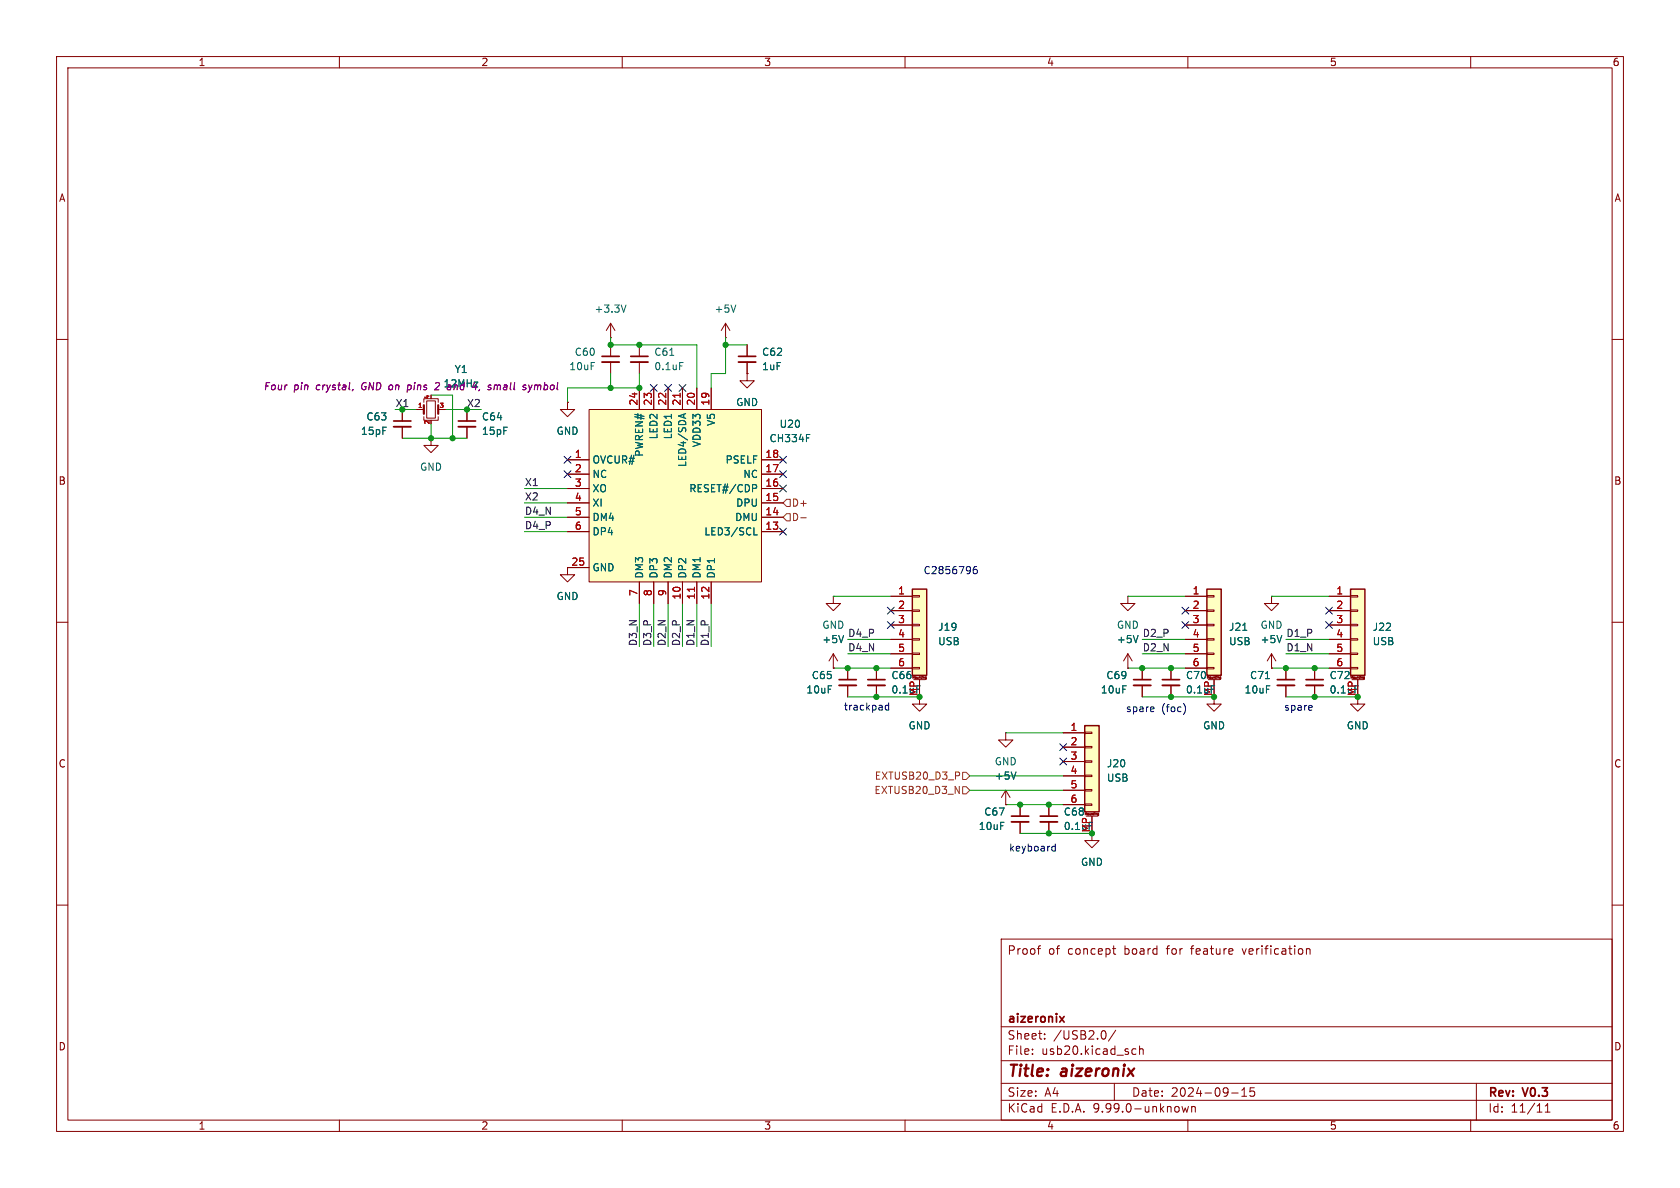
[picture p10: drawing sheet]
<svg xmlns="http://www.w3.org/2000/svg" width="297mm" height="210mm" viewBox="0 0 297 210" stroke-linecap="round" stroke-linejoin="round" font-family="sans-serif">
<g fill="none" stroke="#840000" stroke-width=".18">
<path d="M10 10h277v190h-277zM12 12h273v186h-273zM60 10v2M110 10v2M160 10v2M210 10v2M260 10v2M128.3 59.7h.1M128.3 57.2l-.8 1.2M128.3 57.2l.7 1.2M128.3 57.2v2.5M10 60h2"/>
<path d="M76.2 77.5v1.2h1.3l-1.3 1.3-1.3-1.3h1.3M76.2 77.5h.1M285 60h2M10 110h2M285 110h2M214.6 123.2v1.3h1.3l-1.3 1.2-1.2-1.2h1.2M10 160h2M177 166h108v32h-108zM183.4 167.7h.6M184 167.2l-.3 .1M196.7 167.7h.5M196.9 167.2v1.3l.3 .2"/>
<path d="M231 167.8l.2-.1 .3 .1 .1 .9M231 167.7v1M285 160h2M60 198v2M110 198v2M160 198v2M177 194.5h108M177 191.5h108M177 187.5h108M177 181.5h108M182.5 186.3v.1M182.5 185.5v.1"/>
<path d="M184.7 183.6v.1M184.7 182.8v.1M195.3 182.3l.2 .5-.2 .8M197 191.5v3M197.2 182.1l-1.2 2M200.2 186.3l.2 .1 .4-.1M200.8 185.5l-.4-.1-.2 .1M201.5 185.5l.2-.1 .3 .1 .1 .9M201.5 184.9v1.5M209 195.6l.2 1 .3-.7 .3 .7 .3-1M210 198v2M210.7 195.6v1"/>
<path d="M210.7 195.7l.2-.1 .3 .1 .1 .9M217.7 193.2h1.2M219.5 193.8h.9M219.5 192.7l.5-.4v1.5M221.7 192.3h-.7v.7l.2-.1h.5l.1 .3-.1 .5-.2 .1-.5-.1M260 198v2M261 191.5v6.5M273.2 196.6h.8M273.2 195.5l.4-.4v1.5"/>
</g>
<path d="M187.3 179.7l.8 1M188.1 179.7l-.8 1" fill="none" stroke="#840000" stroke-width=".3"/>
<path d="M130.1 53.9l-.4 1.3" fill="none" stroke="#006464" stroke-width=".18"/>
<path d="M213.4 104.1h2.5v15.3h-2.5z" fill="#ffffc2"/>
<path d="M213.4 104.1h2.5v15.3h-2.5z" fill="none" stroke="#840000" stroke-width=".25"/>
<g fill="none" stroke="#840000" stroke-width=".18">
<path d="M107.9 59.7h.1M107.9 57.2l-.7 1.2M107.9 57.2l.8 1.2M107.9 57.2v2.5M113 61v2M113 64v2M147.3 105.4v1.3h1.3l-1.3 1.3-1.3-1.3h1.3M147.3 105.4h.1M199.4 105.4v1.3h1.3l-1.3 1.3-1.3-1.3h1.3M199.4 105.4h.1M199.4 118.1h.1M199.4 115.6l-.8 1.2"/>
<path d="M199.4 115.6l.8 1.2M199.4 115.6v2.5M207 118.1v2M209.5 105.4h3.9M209.5 108h3.9M209.5 110.5h3.9M209.5 113h3.9M209.5 115.6h3.9M209.5 118.1h3.9M213.4 105.3h1.2v.2h-1.2zM213.4 107.8h1.2v.3h-1.2zM213.4 110.4h1.2v.2h-1.2z"/>
<path d="M213.4 112.9h1.2v.3h-1.2zM213.4 115.4h1.2v.3h-1.2zM213.4 118h1.2v.2h-1.2zM213.4 119.9v-.4l.2 .3 .1-.3v.4M214.9 119.5v.4M215.1 119.5h.1M215.1 119.5v.1M215.6 119.7l.1 .2h.1M215.7 119.7h.1v.3h-.1M215.7 119.7h-.1M224.8 105.4v1.3h1.3l-1.3 1.3-1.3-1.3h1.3M224.8 105.4h.1"/>
<path d="M232.4 118.1v2M162.6 123.2v1.3h1.2l-1.2 1.2-1.3-1.2h1.3M207 121.2v2M213.6 120.1h2M214.6 120.1v3.1M232.4 121.2v2M240 123.2v1.3h1.3l-1.3 1.2-1.2-1.2h1.2"/>
</g>
<path d="M110.7 53.9l-.5 1.3M118.4 62.8h.7M120.2 64.1h.6M201.2 112.3l-.4 1.3M219.7 111.4h.7" fill="none" stroke="#006464" stroke-width=".18"/>
<path d="M111.5 63h3.1M205.5 120.1h3M230.9 120.1h3" fill="none" stroke="#840000" stroke-width=".3"/>
<path d="M111.5 64h3.1M205.5 121.2h3M230.9 121.2h3" fill="none" stroke="#840000" stroke-width=".33"/>
<path d="M238.8 104.1h2.5v15.3h-2.5z" fill="#ffffc2"/>
<path d="M238.8 104.1h2.5v15.3h-2.5z" fill="none" stroke="#840000" stroke-width=".25"/>
<g fill="none" stroke="#840000" stroke-width=".18">
<path d="M147.3 118.1h.1M147.3 115.6l-.7 1.2M147.3 115.6l.8 1.2M147.3 115.6v2.5M234.9 105.4h3.9M234.9 108h3.9M234.9 110.5h3.9M234.9 113h3.9M234.9 115.6h3.9M234.9 118.1h3.9M238.8 105.3h1.2v.2h-1.2zM238.8 107.8h1.2v.3h-1.2z"/>
<path d="M238.8 110.4h1.2v.2h-1.2zM238.8 112.9h1.2v.3h-1.2zM238.8 115.4h1.2v.3h-1.2zM238.8 118h1.2v.2h-1.2zM238.8 119.9v-.4l.2 .3 .1-.3v.4M240.3 119.5v.4M240.5 119.6h.1M240.5 119.5v.1M241 119.7l.1 .2h.1M241.1 119.7h-.1M241.1 119.7h.1M241.1 119.7h.1v.3"/>
<path d="M239 120.1h2M240 120.1v3.1M241.1 120h.1M241.2 120h.1"/>
</g>
<path d="M149.1 112.3l-.4 1.3" fill="none" stroke="#006464" stroke-width=".18"/>
<path d="M191.8 128.3h2.5v15.2h-2.5z" fill="#ffffc2"/>
<path d="M191.8 128.3h2.5v15.2h-2.5z" fill="none" stroke="#840000" stroke-width=".25"/>
<g fill="none" stroke="#840000" stroke-width=".18">
<path d="M224.8 118.1h.1M224.8 115.6l-.8 1.2M224.8 115.6l.8 1.2M224.8 115.6v2.5M227.3 118.1v2M188 129.5h3.8M188 132.1h3.8M188 134.6h3.8M188 137.2h3.8M188 139.7h3.8M191.8 129.4h1.2v.3h-1.2zM191.8 132h1.2v.2h-1.2z"/>
<path d="M191.8 134.5h1.2v.2h-1.2zM191.8 137h1.2v.3h-1.2zM191.8 139.6h1.2v.2h-1.2zM227.3 121.2v2M185.4 142.2v2.1M185.4 145.3v2M188 142.2h3.8M191.8 142.1h1.2v.3h-1.2zM191.9 144.1v-.4l.1 .3 .1-.3v.4M192 144.3h2.1M193 144.3v4.3h1.3l-1.3 1.3-1.2-1.3h1.2M193.3 143.7v.3"/>
<path d="M193.5 143.7h.1M194 143.9l.1 .1M194.1 143.8h.1v.4M194.1 144.2h.1M194.1 144h.1M194.1 143.8l-.1 .1M194.2 144.2h.1"/>
</g>
<path d="M223.7 120h.7M226.6 112.3l-.4 1.3" fill="none" stroke="#006464" stroke-width=".18"/>
<path d="M225.8 120.1h3.1M183.9 144.3h3" fill="none" stroke="#840000" stroke-width=".3"/>
<path d="M225.8 121.2h3.1M183.9 145.3h3" fill="none" stroke="#840000" stroke-width=".33"/>
<path d="M161.3 104.1h2.5v15.3h-2.5z" fill="#ffffc2"/>
<path d="M161.3 104.1h2.5v15.3h-2.5z" fill="none" stroke="#840000" stroke-width=".25"/>
<g fill="none" stroke="#840000" stroke-width=".18">
<path d="M71.1 72.4v2M71.1 75.4v2.1M73.7 72.4h1.2M74.9 71.1v-.6h2.6v.6M74.9 73.7v.6h2.6v-.6M75.4 70.9h1.6v3h-1.6zM77.5 72.4h1.2M82.5 72.4v2M82.5 75.4v2.1M100.3 100.3v1.3h1.3l-1.3 1.3-1.2-1.3h1.2M100.3 100.3h.1M149.9 118.1v2"/>
<path d="M154.9 118.1v2M157.5 105.4h3.8M157.5 108h3.8M157.5 110.5h3.8M157.5 113h3.8M157.5 115.6h3.8M157.5 118.1h3.8M161.3 105.3h1.3v.2h-1.3zM161.3 107.8h1.3v.3h-1.3zM161.3 110.4h1.3v.2h-1.3zM161.3 112.9h1.3v.3h-1.3zM161.3 115.4h1.3v.3h-1.3z"/>
<path d="M161.3 118h1.3v.2h-1.3zM161.4 119.9v-.4l.1 .3 .1-.3v.4M162.8 119.5v.4M163 119.6h.1M163.1 119.5l-.1 .1M163.6 119.7v.2h.1M163.6 119.7h.1v.3h-.1M163.6 119.7h.1M201.9 118.1v2M149.9 121.2v2M154.9 121.2v2M161.5 120.1h2.1"/>
<path d="M162.6 120.1v3.1M177.8 129.5v1.3h1.3l-1.3 1.3-1.3-1.3h1.3M177.8 129.5h.1M177.8 139.7l-.8 1.3M177.8 139.7l.8 1.3M177.8 139.7v2.5M201.9 121.2v2M177.8 142.2h.1M180.3 142.2v2.1M180.3 145.3v2"/>
</g>
<path d="M69.6 74.4h3M81 74.4h3.1M148.3 120.1h3.1M153.4 120.1h3.1M200.4 120.1h3.1M178.8 144.3h3.1" fill="none" stroke="#840000" stroke-width=".3"/>
<path d="M69.6 75.4h3M81 75.4h3.1M148.3 121.2h3.1M153.4 121.2h3.1M200.4 121.2h3.1M178.8 145.3h3.1" fill="none" stroke="#840000" stroke-width=".33"/>
<path d="M179.6 136.5l-.4 1.2" fill="none" stroke="#006464" stroke-width=".18"/>
<path d="M74.9 71.6v1.6M77.5 71.6v1.6" fill="none" stroke="#840000" stroke-width=".38"/>
<path d="M62.4 68.8l-.1 .3M72 68.8l.1 .1M72.1 68.1l-.1 1.2M77.2 67.6l-.2 .2M77.6 68.2l-.8 .7h.8M86.6 68.5l.2 .2-.2 .2M86.7 68.1h.1M92.5 68.4l.5 .3-.1 .1-.4 .1M92.6 68.1h.4M93.5 68.1l.2 .8-.4 .4" fill="none" stroke="#840084" stroke-width=".18"/>
<path d="M104.1 72.4h30.5v30.5h-30.5z" fill="#ffffc2"/>
<g fill="none" stroke="#840000" stroke-width=".18">
<path d="M71.1 72.4v2M71.1 75.4v2.1M73.7 72.4h1.2M77.5 72.4h1.2M82.5 72.4v2M82.5 75.4v2.1M100.3 71.1v1.3h1.3l-1.3 1.3-1.2-1.3h1.2M100.3 71.1h.1M104.1 72.4h30.5v30.5h-30.5zM107.9 61v2M107.9 64v2M113 68.6v3.8"/>
<path d="M115.6 68.6v3.8M118.1 68.6v3.8M120.6 68.6v3.8M123.2 68.6v3.8M125.7 68.6v3.8M132.1 66v1.3h1.2l-1.2 1.3-1.3-1.3h1.3M132.1 66h.1M132.1 61v2M132.1 64v2M100.3 81.3h3.8M100.3 83.8h3.8M100.3 86.4h3.8"/>
<path d="M100.3 88.9h3.8M100.3 91.4h3.8M100.3 94h3.8M134.6 81.3h3.8M134.6 83.8h3.8M134.6 86.4h3.8M134.6 88.9h3.8M134.6 91.4h3.8M134.6 94h3.8M100.3 100.3h.1M100.3 100.3h3.8M113 102.9v3.8"/>
<path d="M115.6 102.9v3.8M118.1 102.9v3.8M120.6 102.9v3.8M123.2 102.9v3.8M125.7 102.9v3.8M147.3 118.1h.1M149.9 118.1v2M154.9 118.1v2M157.5 105.4h3.8M157.5 108h3.8M157.5 110.5h3.8M157.5 113h3.8"/>
<path d="M157.5 115.6h3.8M157.5 118.1h3.8M199.4 118.1h.1M201.9 118.1v2M207 118.1v2M209.5 105.4h3.9M209.5 108h3.9M209.5 110.5h3.9M209.5 113h3.9M209.5 115.6h3.9M209.5 118.1h3.9M224.8 118.1h.1"/>
<path d="M227.3 118.1v2M232.4 118.1v2M234.9 105.4h3.9M234.9 108h3.9M234.9 110.5h3.9M234.9 113h3.9M234.9 115.6h3.9M234.9 118.1h3.9M149.9 121.2v2M154.9 121.2v2M162.6 120.1v3.1M188 129.5h3.8"/>
<path d="M188 132.1h3.8M188 134.6h3.8M188 137.2h3.8M188 139.7h3.8M201.9 121.2v2M207 121.2v2M214.6 120.1v3.1M227.3 121.2v2M232.4 121.2v2M240 120.1v3.1M177.8 142.2h.1M180.3 142.2v2.1"/>
<path d="M180.3 145.3v2M185.4 142.2v2.1M185.4 145.3v2M188 142.2h3.8M193 144.3v3"/>
</g>
<path d="M120.9 73.2v.6M121.2 73.1l-1.2 .4M142.6 76.8h.6M133 85.7h.5l.3 .2-.2 .4h-.6M133.3 94.6h.6M149.1 112.3l-.4 1.3M201.2 112.3l-.4 1.3M219.7 111.4h.7M223.7 120h.7M226.6 112.3l-.4 1.3M179.6 136.5l-.4 1.2" fill="none" stroke="#006464" stroke-width=".18"/>
<path d="M120.2 69.5v.7M122.8 103.8v.7" fill="none" stroke="#a90000" stroke-width=".18"/>
<path d="M106.4 63h3.1M130.6 63h3" fill="none" stroke="#840000" stroke-width=".3"/>
<path d="M106.4 64h3.1M130.6 64h3" fill="none" stroke="#840000" stroke-width=".33"/>
<path d="M139.1 90.8h.6v1.3h-.6l-.7-.7zM139.1 88.3h.6v1.2h-.6l-.7-.6zM141.6 91.5h.9M168.9 139l.7 1.3v-1.3M169.5 136.5l.1 .2-.1 .4M170.2 139.1h.6l.6 .6-.6 .6h-.6zM170.2 136.5h.6l.6 .7-.6 .6h-.6z" fill="none" stroke="#725600" stroke-width=".18"/>
<g fill="none" stroke="#009600" stroke-width=".18">
<path d="M107.9 59.7v1.3h15.3v7.6M128.3 59.7v6.3h-2.6v2.6M71.1 77.5h11.4M71.1 72.4h2.6M76.2 74.9v2.6M76.2 69.9h3.8v7.6M78.7 72.4h3.8M107.9 66v2.6M113 66v2.6h-12.7v2.5M128.3 61h3.8M92.7 86.4h7.6M92.7 88.9h7.6"/>
<path d="M92.7 91.4h7.6M92.7 94h7.6M113 106.7v7.6M115.6 106.7v7.6M118.1 106.7v7.6M120.6 106.7v7.6M123.2 106.7v7.6M125.7 106.7v7.6M147.3 118.1h10.2M147.3 105.4h10.2M149.9 113h7.6M149.9 115.6h7.6"/>
<path d="M199.4 118.1h10.1M199.4 105.4h10.1M201.9 113h7.6M201.9 115.6h7.6M224.8 118.1h10.1M224.8 105.4h10.1M227.3 113h7.6M227.3 115.6h7.6M149.9 123.2h12.7M171.4 139.7h16.6M171.4 137.2h16.6M177.8 129.5h10.2"/>
<path d="M201.9 123.2h12.7M227.3 123.2h12.7M177.8 142.2h10.2M180.3 147.3h12.7"/>
</g>
<g fill="none" stroke="#000084" stroke-width=".18">
<path d="M115 68l1.2 1.2M116.2 68l-1.2 1.2M117.5 68l1.2 1.2M118.7 68l-1.2 1.2M120 68l1.3 1.2M121.3 68l-1.3 1.2M99.7 80.7l1.2 1.2M99.7 83.2l1.2 1.2M100.9 80.7l-1.2 1.2M100.9 83.2l-1.2 1.2M137.8 80.7l1.2 1.2M137.8 83.2l1.2 1.2"/>
<path d="M137.8 85.8l1.2 1.2M137.8 93.4l1.2 1.2M139 80.7l-1.2 1.2M139 83.2l-1.2 1.2M139 85.8l-1.2 1.2M139 93.4l-1.2 1.2M156.9 109.9l1.2 1.2M156.9 107.3l1.2 1.3M158.1 109.9l-1.2 1.2M158.1 107.3l-1.2 1.3M208.9 107.3l1.3 1.3M208.9 109.9l1.3 1.2"/>
<path d="M210.2 107.3l-1.3 1.3M210.2 109.9l-1.3 1.2M234.3 109.9l1.3 1.2M234.3 107.3l1.3 1.3M235.6 109.9l-1.3 1.2M235.6 107.3l-1.3 1.3M187.4 134l1.2 1.2M187.4 131.5l1.2 1.2M188.6 134l-1.2 1.2M188.6 131.5l-1.2 1.2"/>
</g>
<path d="M172.7 100.2h-.4a.86 .86 0 0 0 0 1.2l.4-.1 .1-.4-.3-.3-.3 .1-.2 .2M157.1 124.3v1.2M157.1 124.7h-.4l-.2 .2 .1 .6h.5M203.8 125l.2 .3-.6 .1M204 125.7l-.2 .1M209.3 124.4a1.49 1.49 0 0 1 0 1.8M231.8 124.7l.2 .3-.6 .1M231.9 125.5l-.1 .1M186.1 150.4h.5M186.1 149.7h.5M186.6 149.2v1.2" fill="none" stroke="#0000c2" stroke-width=".18"/>
<path d="M62.4 68.8l-.1 .3M72 68.8l.1 .1M72.1 68.1l-.1 1.2M77.2 67.6l-.2 .2M77.6 68.2l-.8 .7h.8M86.6 68.5l.2 .2-.2 .2M86.7 68.1h.1M92.5 68.4l.5 .3-.1 .1-.4 .1M92.6 68.1h.4M93.5 68.1l.2 .8-.4 .4" fill="none" stroke="#840084" stroke-width=".18"/>
<g fill="#009600" stroke="#009600" stroke-width=".18">
<circle cx="82.5" cy="72.4" r=".46"/>
<circle cx="107.9" cy="68.6" r=".46"/>
<circle cx="113" cy="68.6" r=".46"/>
<circle cx="107.9" cy="61" r=".46"/>
<circle cx="113" cy="61" r=".46"/>
<circle cx="71.1" cy="72.4" r=".46"/>
<circle cx="80" cy="77.5" r=".46"/>
<circle cx="76.2" cy="77.5" r=".46"/>
<circle cx="214.6" cy="123.2" r=".46"/>
<circle cx="207" cy="123.2" r=".46"/>
<circle cx="240" cy="123.2" r=".46"/>
<circle cx="232.4" cy="123.2" r=".46"/>
<circle cx="207" cy="118.1" r=".46"/>
<circle cx="232.4" cy="118.1" r=".46"/>
<circle cx="227.3" cy="118.1" r=".46"/>
<circle cx="201.9" cy="118.1" r=".46"/>
<circle cx="149.9" cy="118.1" r=".46"/>
<circle cx="185.4" cy="142.2" r=".46"/>
<circle cx="180.3" cy="142.2" r=".46"/>
<circle cx="162.6" cy="123.2" r=".46"/>
<circle cx="185.4" cy="147.3" r=".46"/>
<circle cx="193" cy="147.3" r=".46"/>
<circle cx="154.9" cy="118.1" r=".46"/>
<circle cx="154.9" cy="123.2" r=".46"/>
<circle cx="128.3" cy="61" r=".46"/>
</g>
<g font-size="2.8" fill="#840000">
<text x="178" y="190.9">Title:</text>
<text x="187.7" y="190.9">aizeronix</text>
</g>
<g font-size="2.1" fill="#840000">
<text x="178" y="169">Proof</text>
<text x="185.3" y="169">of</text>
<text x="188.8" y="169">concept</text>
<text x="198.9" y="169">board</text>
<text x="206.6" y="169">for</text>
<text x="211" y="169">feature</text>
<text x="220.2" y="169">verification</text>
<text x="178" y="184">Sheet:</text>
<text x="178" y="181.2">aizeronix</text>
<text x="186.2" y="184">/USB2.0/</text>
<text x="178" y="186.7">File:</text>
<text x="184.1" y="186.7">usb20.kicad_sch</text>
<text x="178" y="196.9">KiCad</text>
<text x="178" y="194.1">Size:</text>
<text x="184.7" y="194.1">A4</text>
<text x="185.7" y="196.9">E.D.A.</text>
<text x="193.3" y="196.9">9.99.0-unknown</text>
<text x="200" y="194.1">Date:</text>
<text x="207" y="194.1">2024-09-15</text>
<text x="263" y="194.3">Rev:</text>
<text x="263" y="196.9">Id:</text>
<text x="267.1" y="196.9">11/11</text>
<text x="269.4" y="194.3">V0.3</text>
</g>
<g font-size="1.8" fill="#840000">
<text x="35" y="11.9">1</text>
<text x="85" y="11.9">2</text>
<text x="135" y="11.9">3</text>
<text x="185" y="11.9">4</text>
<text x="235" y="11.9">5</text>
<text x="285" y="11.9">6</text>
<text x="10.3" y="35.9">A</text>
<text x="285.3" y="35.9">A</text>
<text x="10.3" y="85.9">B</text>
<text x="285.3" y="85.9">B</text>
<text x="162.3" y="123.1" transform="rotate(-90 162.3 123.1)">MP</text>
<text x="214.4" y="123.1" transform="rotate(-90 214.4 123.1)">MP</text>
<text x="10.3" y="135.9">C</text>
<text x="285.3" y="135.9">C</text>
<text x="10.3" y="185.9">D</text>
<text x="285.3" y="185.9">D</text>
<text x="35" y="199.9">1</text>
<text x="85" y="199.9">2</text>
<text x="135" y="199.9">3</text>
<text x="185" y="199.9">4</text>
<text x="235" y="199.9">5</text>
<text x="285" y="199.9">6</text>
</g>
<g font-size="1.8" fill="#006464">
<text x="105" y="55.5">+3.3V</text>
<text x="126.2" y="55.5">+5V</text>
<text x="100.5" y="65.6">10uF</text>
<text x="101.5" y="63.1">C60</text>
<text x="115.6" y="63.1">C61</text>
<text x="115.6" y="65.6">0.1uF</text>
<text x="134.6" y="65.6">1uF</text>
<text x="134.6" y="63.1">C62</text>
<text x="80.3" y="66.1">Y1</text>
<text x="130" y="72">GND</text>
<text x="63.7" y="77.1">15pF</text>
<text x="64.7" y="74.5">C63</text>
<text x="85.1" y="74.5">C64</text>
<text x="85.1" y="77.1">15pF</text>
<text x="98.3" y="77.1">GND</text>
<text x="116.4" y="77.8" transform="rotate(-90 116.4 77.8)">LED2</text>
<text x="119" y="77.8" transform="rotate(-90 119 77.8)">LED1</text>
<text x="126.6" y="75.4" transform="rotate(-90 126.6 75.4)">V5</text>
<text x="137.7" y="75.8">U20</text>
<text x="74.2" y="83.4">GND</text>
<text x="104.6" y="82.1">OVCUR#</text>
<text x="113.9" y="80.8" transform="rotate(-90 113.9 80.8)">PWREN#</text>
<text x="121.5" y="82.7" transform="rotate(-90 121.5 82.7)">LED4/SDA</text>
<text x="124.1" y="79.1" transform="rotate(-90 124.1 79.1)">VDD33</text>
<text x="128.2" y="82.1">PSELF</text>
<text x="135.9" y="78.4">CH334F</text>
<text x="104.6" y="84.7">NC</text>
<text x="104.6" y="87.2">XO</text>
<text x="104.6" y="89.8">XI</text>
<text x="121.8" y="87.2">RESET#/CDP</text>
<text x="130" y="89.8">DPU</text>
<text x="131.3" y="84.7">NC</text>
<text x="104.6" y="92.3">DM4</text>
<text x="104.6" y="94.8">DP4</text>
<text x="124.4" y="94.8">LED3/SCL</text>
<text x="129.9" y="92.3">DMU</text>
<text x="104.6" y="101.2">GND</text>
<text x="98.3" y="106.3">GND</text>
<text x="113.9" y="102.4" transform="rotate(-90 113.9 102.4)">DM3</text>
<text x="116.4" y="102.4" transform="rotate(-90 116.4 102.4)">DP3</text>
<text x="119" y="102.4" transform="rotate(-90 119 102.4)">DM2</text>
<text x="121.5" y="102.4" transform="rotate(-90 121.5 102.4)">DP2</text>
<text x="124.1" y="102.4" transform="rotate(-90 124.1 102.4)">DM1</text>
<text x="126.6" y="102.4" transform="rotate(-90 126.6 102.4)">DP1</text>
<text x="145.3" y="111.4">GND</text>
<text x="145.3" y="113.9">+5V</text>
<text x="165.8" y="111.7">J19</text>
<text x="197.4" y="111.4">GND</text>
<text x="197.4" y="113.9">+5V</text>
<text x="217.2" y="111.7">J21</text>
<text x="222.8" y="111.4">GND</text>
<text x="222.8" y="113.9">+5V</text>
<text x="242.6" y="111.7">J22</text>
<text x="165.8" y="114.2">USB</text>
<text x="217.2" y="114.2">USB</text>
<text x="242.6" y="114.2">USB</text>
<text x="142.5" y="122.8">10uF</text>
<text x="143.4" y="120.2">C65</text>
<text x="157.5" y="120.2">C66</text>
<text x="157.5" y="122.8">0.1uF</text>
<text x="194.5" y="122.8">10uF</text>
<text x="195.5" y="120.2">C69</text>
<text x="209.6" y="120.2">C70</text>
<text x="209.6" y="122.8">0.1uF</text>
<text x="219.9" y="122.8">10uF</text>
<text x="220.9" y="120.2">C71</text>
<text x="235" y="120.2">C72</text>
<text x="235" y="122.8">0.1uF</text>
<text x="160.5" y="129.1">GND</text>
<text x="212.6" y="129.1">GND</text>
<text x="238" y="129.1">GND</text>
<text x="175.8" y="135.5">GND</text>
<text x="195.6" y="135.8">J20</text>
<text x="175.8" y="138">+5V</text>
<text x="195.6" y="138.4">USB</text>
<text x="172.9" y="146.9">10uF</text>
<text x="173.9" y="144.4">C67</text>
<text x="188" y="144.4">C68</text>
<text x="188" y="146.9">0.1uF</text>
<text x="191" y="153.3">GND</text>
</g>
<g font-size="1.8" fill="#840084">
<text x="46.5" y="69.2">Four</text>
<text x="51.9" y="69.2">pin</text>
<text x="55.9" y="69.2">crystal,</text>
<text x="64.1" y="69.2">GND on</text>
<text x="72.6" y="69.2">pins</text>
<text x="77.7" y="69.2">2</text>
<text x="78.3" y="68.7">12MHz</text>
<text x="80.1" y="69.2">and</text>
<text x="84.7" y="69.2">4,</text>
<text x="87.7" y="69.2">small</text>
<text x="94.1" y="69.2">symbol</text>
</g>
<g font-size="1.8" fill="#a90000">
<text x="112.8" y="71.8" transform="rotate(-90 112.8 71.8)">24</text>
<text x="115.3" y="71.8" transform="rotate(-90 115.3 71.8)">23</text>
<text x="117.9" y="71.8" transform="rotate(-90 117.9 71.8)">22</text>
<text x="120.4" y="71.8" transform="rotate(-90 120.4 71.8)">21</text>
<text x="122.9" y="71.8" transform="rotate(-90 122.9 71.8)">20</text>
<text x="125.5" y="71.8" transform="rotate(-90 125.5 71.8)">19</text>
<text x="101.5" y="81">1</text>
<text x="101.5" y="83.6">2</text>
<text x="135.2" y="81">18</text>
<text x="135.2" y="83.6">17</text>
<text x="101.5" y="86.1">3</text>
<text x="101.5" y="88.6">4</text>
<text x="135.2" y="86.1">16</text>
<text x="135.2" y="88.6">15</text>
<text x="101.5" y="91.2">5</text>
<text x="101.5" y="93.7">6</text>
<text x="135.2" y="91.2">14</text>
<text x="135.2" y="93.7">13</text>
<text x="100.9" y="100.1">25</text>
<text x="112.8" y="105.5" transform="rotate(-90 112.8 105.5)">7</text>
<text x="115.3" y="105.5" transform="rotate(-90 115.3 105.5)">8</text>
<text x="117.9" y="105.5" transform="rotate(-90 117.9 105.5)">9</text>
<text x="120.4" y="106.1" transform="rotate(-90 120.4 106.1)">10</text>
<text x="122.9" y="106.1" transform="rotate(-90 122.9 106.1)">11</text>
<text x="125.5" y="106.1" transform="rotate(-90 125.5 106.1)">12</text>
<text x="158.7" y="105.2">1</text>
<text x="158.7" y="107.7">2</text>
<text x="210.7" y="105.2">1</text>
<text x="210.7" y="107.7">2</text>
<text x="236.1" y="105.2">1</text>
<text x="236.1" y="107.7">2</text>
<text x="158.7" y="110.2">3</text>
<text x="158.7" y="112.8">4</text>
<text x="210.7" y="110.2">3</text>
<text x="210.7" y="112.8">4</text>
<text x="236.1" y="110.2">3</text>
<text x="236.1" y="112.8">4</text>
<text x="158.7" y="115.3">5</text>
<text x="158.7" y="117.9">6</text>
<text x="210.7" y="115.3">5</text>
<text x="210.7" y="117.9">6</text>
<text x="236.1" y="115.3">5</text>
<text x="236.1" y="117.9">6</text>
<text x="239.8" y="123.1" transform="rotate(-90 239.8 123.1)">MP</text>
<text x="189.2" y="129.3">1</text>
<text x="189.2" y="131.8">2</text>
<text x="189.2" y="134.4">3</text>
<text x="189.2" y="136.9">4</text>
<text x="189.2" y="139.4">5</text>
<text x="189.2" y="142">6</text>
<text x="192.8" y="147.3" transform="rotate(-90 192.8 147.3)">MP</text>
</g>
<g font-size="1.8" fill="#009600">
<text x="69.8" y="72">X1</text>
<text x="82.5" y="72">X2</text>
</g>
<g font-size="1.8" fill="#0f0f0f">
<text x="92.7" y="86">X1</text>
<text x="92.7" y="88.6">X2</text>
<text x="92.7" y="93.6">D4_P</text>
<text x="92.7" y="91.1">D4_N</text>
<text x="149.9" y="112.7">D4_P</text>
<text x="201.9" y="112.7">D2_P</text>
<text x="227.3" y="112.7">D1_P</text>
<text x="112.7" y="114.3" transform="rotate(-90 112.7 114.3)">D3_N</text>
<text x="115.2" y="114.3" transform="rotate(-90 115.2 114.3)">D3_P</text>
<text x="117.8" y="114.3" transform="rotate(-90 117.8 114.3)">D2_N</text>
<text x="120.3" y="114.3" transform="rotate(-90 120.3 114.3)">D2_P</text>
<text x="122.8" y="114.3" transform="rotate(-90 122.8 114.3)">D1_N</text>
<text x="125.4" y="114.3" transform="rotate(-90 125.4 114.3)">D1_P</text>
<text x="149.9" y="115.2">D4_N</text>
<text x="201.9" y="115.2">D2_N</text>
<text x="227.3" y="115.2">D1_N</text>
</g>
<g font-size="1.8" fill="#725600">
<text x="139.9" y="89.8">D+</text>
<text x="139.9" y="92.3">D-</text>
<text x="154.5" y="140.6">EXTUSB20_D3_N</text>
<text x="154.5" y="138">EXTUSB20_D3_P</text>
</g>
<g font-size="1.8" fill="#0000c2">
<text x="163.2" y="101.7">C2856796</text>
<text x="149.1" y="125.8">trackpad</text>
<text x="226.9" y="125.8">spare</text>
<text x="199" y="126.1">spare</text>
<text x="205.3" y="126.1">(foc)</text>
<text x="178.3" y="150.7">keyboard</text>
</g>
<g font-size="1.1" fill="#a90000">
<text x="75.9" y="70.7" transform="rotate(-90 75.9 70.7)">4</text>
<text x="73.8" y="72.1">1</text>
<text x="75.9" y="75.1" transform="rotate(-90 75.9 75.1)">2</text>
<text x="77.6" y="72.1">3</text>
</g>
<g font-size=".5" fill="#006464">
<text x="161.1" y="120.2">Mounting</text>
<text x="191.6" y="144.3">Mounting</text>
</g>
<g font-size=".5" fill="#840000">
<text x="213.2" y="120.2">Mounting</text>
<text x="238.6" y="120.2">Mounting</text>
</g>
</svg>
